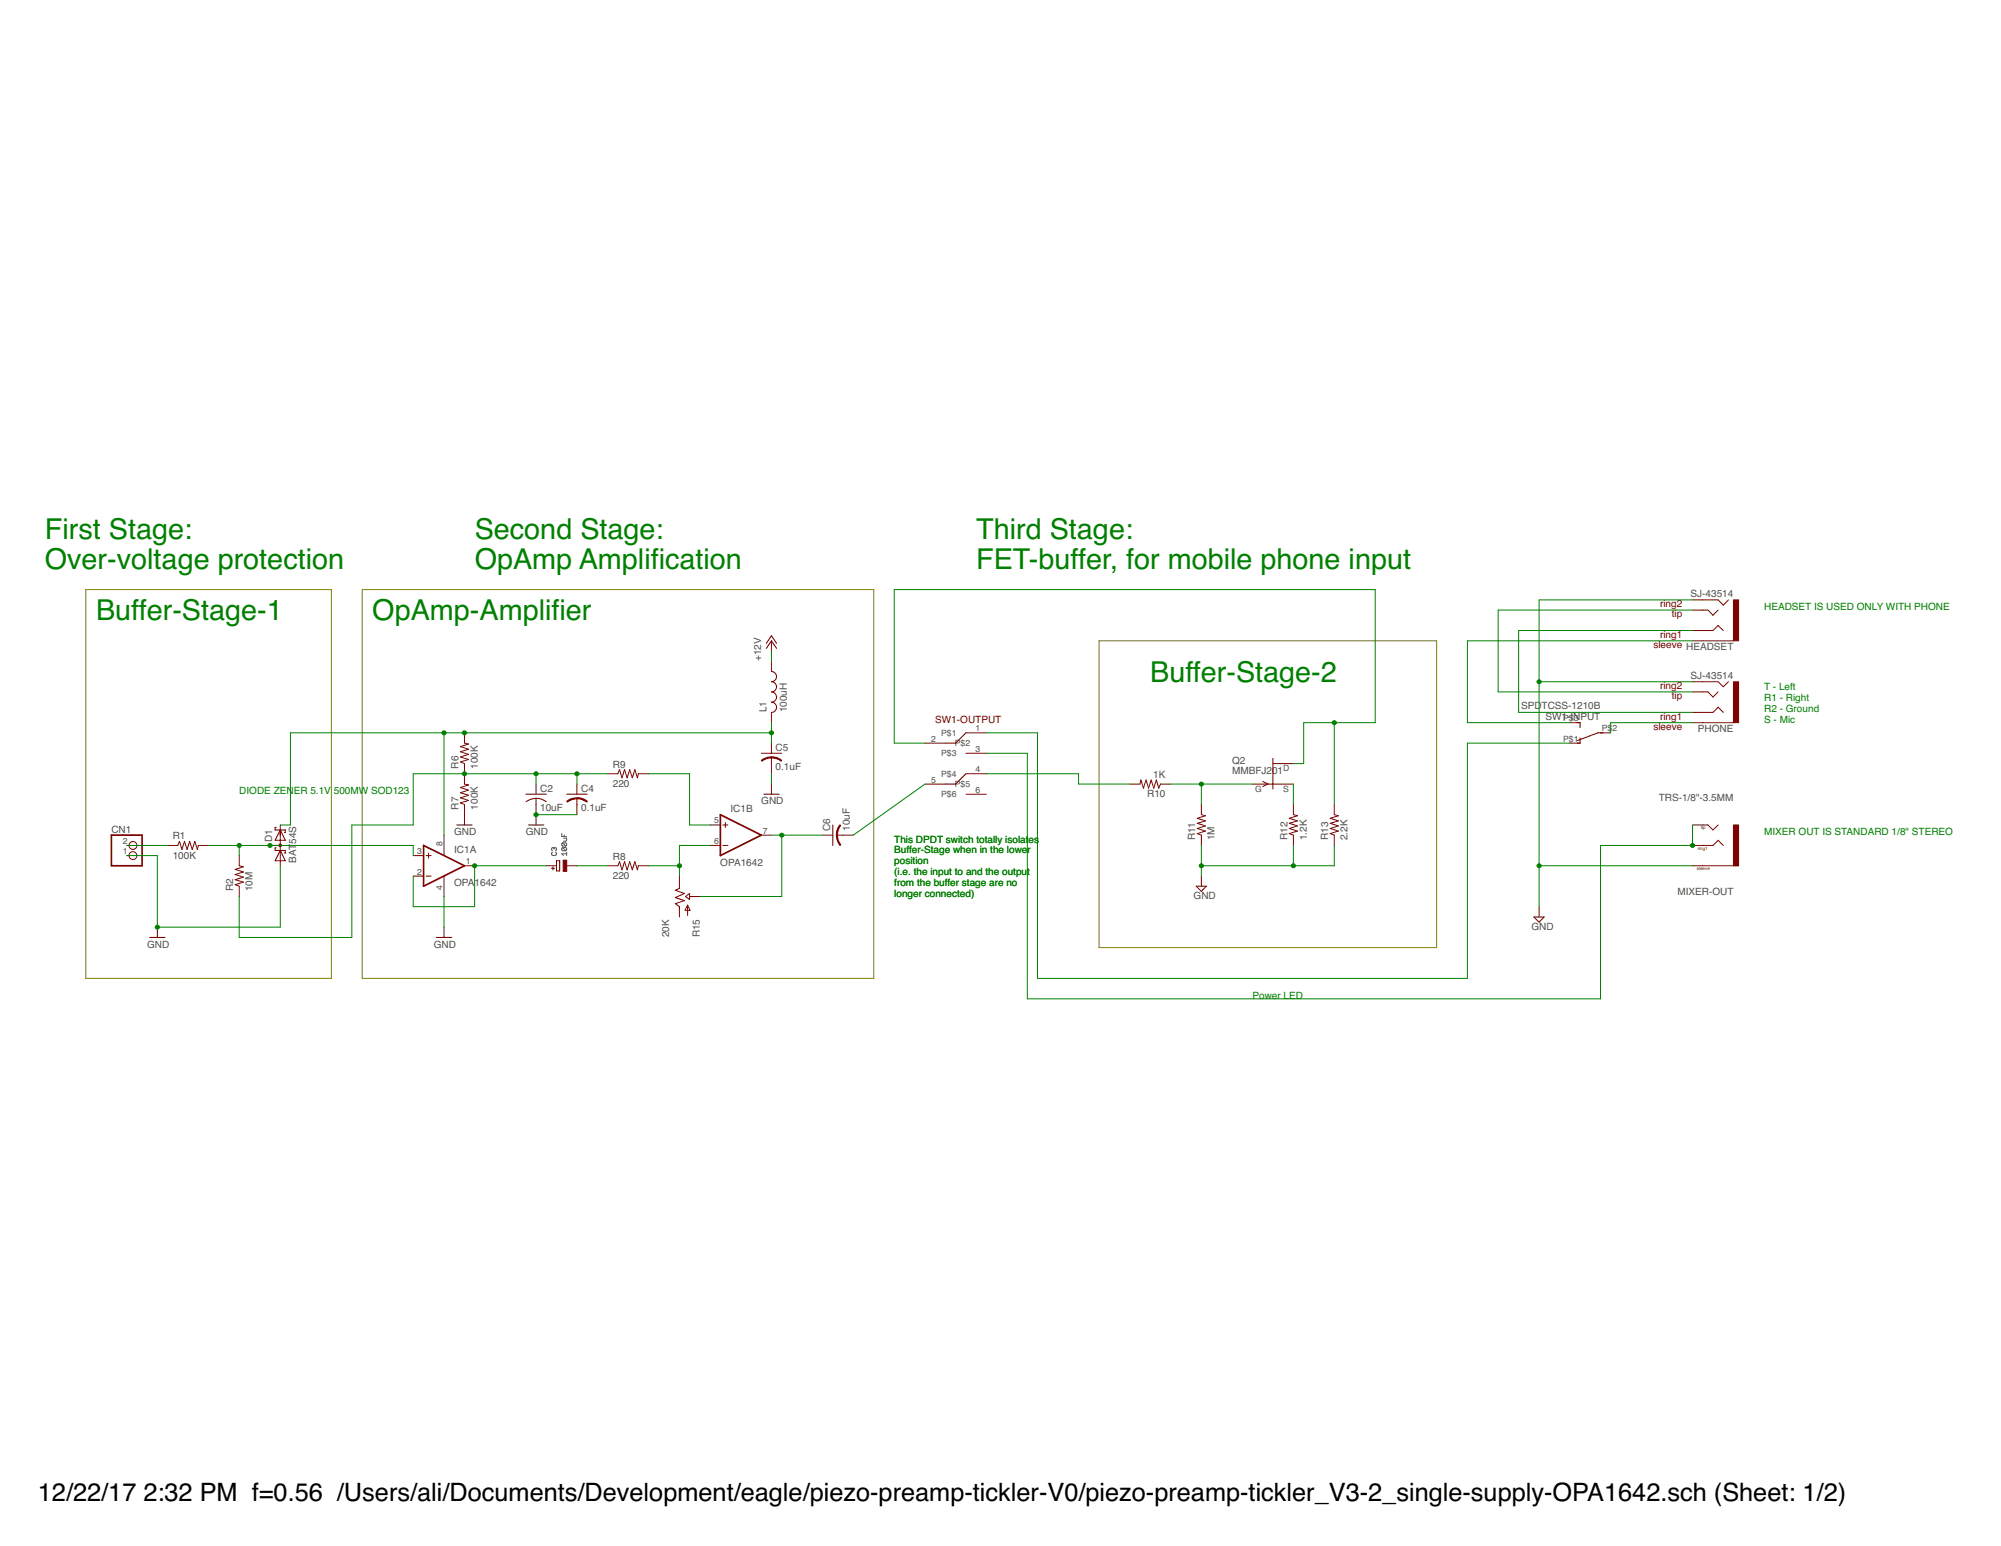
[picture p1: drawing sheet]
<svg xmlns="http://www.w3.org/2000/svg" width="279mm" height="216mm" viewBox="0 0 279 216" stroke-linecap="round" stroke-linejoin="round" font-family="sans-serif">
<path d="M12 82.3h34.3v54.3h-34.3zM50.6 82.3h71.4v54.3h-71.4zM153.5 89.5h47.1v42.8h-47.1z" fill="none" stroke="#808000" stroke-width=".14"/>
<g fill="none" stroke="#505050" stroke-width=".14">
<path d="M77.1 119l-.1 .1 .1 .4h.5l.1-.2-.1-.3M77.3 118.5l.2-.1 .2 .1-.1 .3M77.3 118.5l-.1-.1-.2 .1 .1 .3M77.3 118.5v.1M78.4 116.4v.4h.7M78.6 117.7h.4l.1 .1v.2l-.1 .2M78.6 118.4h.4l.1 .1v.2l-.1 .1M78.6 118.4l-.2 .1v.2l.2 .1h.4M78.6 117.7l-.2 .1v.2l.2 .2h.4M78.6 118.4l.4 .4M78.6 117.7l.4 .5M78.7 117.1h.4v.3l-.1 .1h-.3"/>
<path d="M78.8 116.6v.2M79.1 119.2h-.7l.3 .3M79.1 119v.5"/>
</g>
<g fill="none" stroke="#800000" stroke-width=".15">
<path d="M107 90.6l.7-1.1 .7 1.1M107 89.9l.7-1.1 .7 1.1M107.7 93.8a.72 .72 0 0 1 .7 .7 .72 .72 0 0 1-.7 .7 .71 .71 0 0 1 .7 .7 .71 .71 0 0 1-.7 .7 .72 .72 0 0 1 .7 .7 .72 .72 0 0 1-.7 .8 .71 .71 0 0 1 .7 .7 .71 .71 0 0 1-.7 .7M38.6 118.4h-.2v.4h1.4v.3h-.1M38.6 115.5h-.2v.4h1.4v.4h-.1M39.1 118.8l.7 1.4h-1.4zM39.1 115.9l.7 1.4h-1.4zM63.8 115.2h2.1M73.4 110.9h2.9M73.5 112a2.33 2.33 0 0 1 2.8 0M73.8 115.2h2.1M79.1 110.9h2.9"/>
<path d="M106.3 105.2h2.9M106.7 110.9h2.1M116.3 115.2v2.9M134.9 102.3l-1.5 1.5h-1.4M134.9 108.1l-1.5 1.4h-1.4M176.3 109.1l.7 .4-.7 .3M177.7 105.9v4.3M220.3 100.9h.3v.7M220.6 103.1v.7h-.3M223.8 102.3h-.7l-2.8 1.1M20.9 130.9h2.2M60.9 130.9h2.2"/>
<path d="M77 121.3h.4M77.2 121.1v.4M77.7 120.2h.4v1.4h-.4zM94.9 124.1l-.6 .2 1.3 .5-1.3 .5 1.3 .5-1.3 .4 .6 .4M167 123.8h1.4l-.7 .7zM214.2 128.1h1.4l-.7 .7z"/>
</g>
<g fill="none" stroke="#800000" stroke-width=".14">
<path d="M107.7 89.5v1.4M107.7 92.4v1.4M107.7 99.5v1.4M236.3 83.8h3.6l.7 .7 .7-.7M236.3 85.2h2.2l.7 .7 .7-.7M236.3 88.1h2.9l.7-.7 .7 .7M236.3 89.5h5.7M236.3 95.2h3.6l.7 .7 .7-.7M236.3 99.5h2.9l.7-.7 .7 .7M236.3 96.6h2.2l.7 .7 .7-.7M17.7 119.5h.3M17.7 118.1h.3"/>
<path d="M23.4 118.1h1.4l.3-.6 .3 1.1 .4-1.1 .3 1.1 .4-1.1 .3 1.1 .4-1.1 .4 1.1 .1-.5h1.4M33.4 119.5v1.4l.6 .2-1.2 .3 1.2 .4-1.2 .3 1.2 .4-1.2 .4 1.2 .3-1.2 .3 .6 .3v1.4M37.7 118.1h1.4M39.1 115.2v5.7M57.7 119.5h1.4M59.5 119.5h.7M59.8 119.1v.7M62 116.6v2.9M64.9 102.3v1.5l.5 .1-1.1 .4 1.1 .3-1.1 .4 1.1 .3-1.1 .4 1.1 .4-1.1 .3 .6 .2v2.9l.5 .1-1.1 .4 1.1 .3-1.1 .4 1.1 .4-1.1 .3 1.1 .4-1.1 .3 .6 .3v2.8M74.8 109.5v1.4M74.8 111.5v3.7M80.6 109.5v1.4"/>
<path d="M80.6 111.5v2.3M84.9 108.1h1.4l.2-.6 .3 1.1 .4-1.1 .4 1.1 .3-1.1 .4 1.1 .3-1.1 .4 1.1 .1-.5h1.5M99.1 115.2h1.5M99.1 118.1h1.5M100.9 115.2h.7M100.9 118.1h.7M101.3 114.9v.6M106.3 116.6h1.4M107.7 103.8v1.4M107.7 105.8v2.3M107.7 109.5v1.4M114.9 116.6h1.4"/>
<path d="M116.9 116.6h2.2M129.2 109.5h2.8M129.2 103.8h2.8M134.9 108.1h2.8M134.9 102.3h2.8M134.9 105.2h2.8M134.9 110.9h2.8M157.7 109.5h1.5l.1-.6 .4 1.2 .3-1.2 .4 1.2 .3-1.2 .4 1.2 .4-1.2 .3 1.2 .2-.6h1.4M167.7 112.4v1.4l.6 .1-1.1 .4 1.1 .3-1.1 .4 1.1 .3-1.1 .4 1.1 .4-1.1 .3 .5 .2v1.5M174.9 109.5h5.7M177.7 106.6h2.9M180.6 112.4v1.4l.6 .1-1.2 .4 1.2 .3-1.2 .4 1.2 .3-1.2 .4 1.2 .4-1.2 .3 .6 .2v1.5"/>
<path d="M186.3 112.4v1.4l.6 .1-1.2 .4 1.2 .3-1.2 .4 1.2 .3-1.2 .4 1.2 .4-1.2 .3 .6 .2v1.5M219.2 100.9h1.4M219.2 103.8h1.4M223.5 102.3h1.4M236.3 115.2h2.2l.7 .7 .7-.7M236.3 118.1h2.9l.7-.8 .7 .8M236.3 100.9h5.7M22 129.5v1.4M57.7 122.3h1.4M59.5 122.3h.7M62 122.3v2.9M62 129.5v1.4"/>
<path d="M64.9 120.9h1.4M76.3 120.9h1.4M79.1 120.9h1.5M84.9 120.9h1.4l.2-.6 .3 1.2 .4-1.2 .4 1.2 .3-1.2 .4 1.2 .3-1.2 .4 1.2 .1-.6h1.5M94.9 122.3v1.8M94.9 126.6v1.5M95.7 125.2l.6-.4v.8zM96 126.4v1.4M96 126.4l.4 .7h-.7zM96.3 125.2h1.4M167.7 122.3v1.5M214.9 126.6v1.5"/>
<path d="M236.3 120.9h5.7"/>
<circle cx="18.6" cy="118.1" r=".55"/>
<circle cx="18.6" cy="119.5" r=".55"/>
</g>
<path d="M15.6 116.6h4.2v4.3h-4.2zM59.1 118.1l5.8 2.8-5.8 2.9zM100.6 113.8l5.7 2.8-5.7 2.9z" fill="none" stroke="#800000" stroke-width=".23"/>
<g fill="#800000" stroke="#800000" stroke-width=".14">
<path d="M107.7 105.7a2.07 2.07 0 0 1 1.5 .5l-.1 .1a2.31 2.31 0 0 0-1.4-.5z" fill-rule="evenodd"/>
<path d="M106.3 106.2l.8-.4 .6-.1v.2a2.11 2.11 0 0 0-1.3 .4z" fill-rule="evenodd"/>
<path d="M117.3 115.2l.1 .1a2.31 2.31 0 0 0-.5 1.3h-.1v-.2a2.06 2.06 0 0 1 .5-1.2z" fill-rule="evenodd"/>
<path d="M116.8 116.6h.1a2.11 2.11 0 0 0 .5 1.4l-.1 .1-.3-.5z" fill-rule="evenodd"/>
<path d="M80.6 111.4a2.16 2.16 0 0 1 1.4 .5l-.1 .1a2.44 2.44 0 0 0-1.3-.5z" fill-rule="evenodd"/>
<path d="M79.1 111.9a1.93 1.93 0 0 1 1.5-.5v.1a2.31 2.31 0 0 0-1.4 .5z" fill-rule="evenodd"/>
<path d="M39 117.9h.3v.3h-.3z" fill-rule="evenodd"/>
</g>
<g fill="#800000" stroke="#800000" stroke-width=".14">
<path d="M242 83.8h.8v5.7h-.8z"/>
<path d="M242 95.2h.8v5.7h-.8z"/>
<path d="M78.6 120.1h.5v1.6h-.5z"/>
<path d="M242 115.2h.8v5.7h-.8z"/>
</g>
<g fill="none" stroke="#008000" stroke-width=".14">
<path d="M107.7 90.9v1.5M214.9 95.2h21.4M236.3 83.8h-21.4v42.8M236.3 89.5h-31.4v11.4h14.3M236.3 85.2h-27.1v11.4h27.1M236.3 88.1h-24.3v11.4h24.3M17.7 119.5h4.3v10h17.1v-8.6M17.7 118.1h5.7M29.1 118.1h28.6v1.4M33.4 118.1v1.4M62 102.3v14.3M74.8 113.8h5.8"/>
<path d="M74.8 108.1v1.4M80.6 108.1v1.4M84.9 108.1h-27.2v7.1h-8.6v15.7h-15.7v-5.7M90.6 108.1h5.7v7.1h2.8M99.1 118.1h-4.2v4.2M107.7 100.9v2.9M107.7 108.1v1.4M107.7 102.3h-67.1v12.9h-1.5M107.7 116.6h7.2M109.2 116.6v8.6h-11.5M129.2 109.5l-10.1 7.1M129.2 103.8h-4.3v-21.5h67.1v18.6h-10v5.7h-1.4"/>
<path d="M137.7 108.1h12.9v1.4h7.1M137.7 105.2h5.7v34.3h80.1v-21.4h12.8v-2.9M137.7 102.3h7.2v34.3h60v-32.8h14.3M163.4 109.5h11.5M167.7 109.5v2.9M167.7 118.1v4.2M180.6 109.5v2.9M180.6 118.1v2.8M186.3 100.9v11.5M186.3 118.1v2.8h-18.6M236.3 100.9h-11.4v1.4M62 125.2v4.3"/>
<path d="M76.3 120.9h-10v5.7h-8.6v-4.3M80.6 120.9h4.3M90.6 120.9h4.3M214.9 120.9h21.4"/>
</g>
<g fill="#008000" stroke="#008000" stroke-width=".14">
<circle cx="74.9" cy="113.8" r=".29"/>
<circle cx="22" cy="129.5" r=".29"/>
<circle cx="180.6" cy="120.9" r=".29"/>
<circle cx="167.8" cy="120.9" r=".29"/>
<circle cx="214.9" cy="95.2" r=".29"/>
<circle cx="214.9" cy="120.9" r=".29"/>
<circle cx="66.3" cy="120.9" r=".29"/>
<circle cx="94.9" cy="120.9" r=".29"/>
<circle cx="109.2" cy="116.6" r=".29"/>
<circle cx="64.9" cy="102.3" r=".29"/>
<circle cx="107.7" cy="102.3" r=".29"/>
<circle cx="62" cy="102.3" r=".29"/>
<circle cx="64.9" cy="108.1" r=".29"/>
<circle cx="74.9" cy="108.1" r=".29"/>
<circle cx="80.6" cy="108.1" r=".29"/>
<circle cx="167.8" cy="109.5" r=".29"/>
<circle cx="186.3" cy="100.9" r=".29"/>
<circle cx="33.4" cy="118.1" r=".29"/>
<circle cx="37.7" cy="118.1" r=".29"/>
<circle cx="236.3" cy="118.1" r=".29"/>
</g>
<g font-size="4" fill="#008000">
<text x="6.3" y="75.2">First Stage:</text>
<text x="66.3" y="75.2">Second Stage:</text>
<text x="136.3" y="75.2">Third Stage:</text>
<text x="6.3" y="79.5">Over-voltage protection</text>
<text x="66.3" y="79.5">OpAmp Amplifcation</text>
<text x="90.9" y="79.5">i</text>
<text x="136.3" y="79.5">FET-buffer, for mobile phone input</text>
<text x="13.4" y="86.6">Buffer-Stage-1</text>
<text x="52" y="86.6">OpAmp-Amplifer</text>
<text x="77" y="86.6">i</text>
<text x="160.6" y="95.2">Buffer-Stage-2</text>
</g>
<g font-size="3.5">
<text x="5.3" y="209.6">12/22/17</text>
<text x="20" y="209.6">2:32 PM f=0.56 /Users/ali/Documents/Development/eagle/piezo-preamp-tickler-V0/piezo-preamp-tickler_V3-2_single-supply-OPA1642.sch (Sheet: 1/2)</text>
</g>
<g font-size="1.4" fill="#505050">
<text x="236.1" y="83.3">SJ-43514</text>
<text x="106.3" y="92.3" transform="rotate(-90 106.3 92.3)">+12V</text>
<text x="236.1" y="94.8">SJ-43514</text>
<text x="107" y="99.5" transform="rotate(-90 107 99.5)">L1</text>
<text x="109.9" y="99.5" transform="rotate(-90 109.9 99.5)">100uH</text>
<text x="212.4" y="99.1">SPD</text>
<text x="215.3" y="99.1">TCSS-1210B</text>
<text x="215.8" y="100.5">SW1-INPUT</text>
<text x="64" y="107.3" transform="rotate(-90 64 107.3)">R6</text>
<text x="66.7" y="107.3" transform="rotate(-90 66.7 107.3)">100K</text>
<text x="85.6" y="107.2">R9</text>
<text x="108.3" y="107.6">0.1uF</text>
<text x="108.3" y="104.8">C5</text>
<text x="172" y="106.7">Q2</text>
<text x="237.1" y="102.2">PHONE</text>
<text x="64" y="113.1" transform="rotate(-90 64 113.1)">R7</text>
<text x="66.7" y="113.1" transform="rotate(-90 66.7 113.1)">100K</text>
<text x="75.4" y="113.3">10uF</text>
<text x="75.4" y="110.6">C2</text>
<text x="81.1" y="113.3">0.1uF</text>
<text x="81.1" y="110.6">C4</text>
<text x="85.6" y="109.9">220</text>
<text x="102" y="113.4">IC1B</text>
<text x="106.3" y="112.3">GND</text>
<text x="160.2" y="111.3">R10</text>
<text x="161" y="108.6">1K</text>
<text x="172" y="108.1">MMBFJ201</text>
<text x="231.6" y="111.9">TRS-1/8&quot;-3.5MM</text>
<text x="15.5" y="116.3">CN1</text>
<text x="24.1" y="119.9">100K</text>
<text x="24.1" y="117.2">R1</text>
<text x="38" y="117.6" transform="rotate(-90 38 117.6)">D1</text>
<text x="41.4" y="117.9" transform="rotate(-90 41.4 117.9)">54S</text>
<text x="63.4" y="116.6">GND</text>
<text x="63.4" y="119.1">IC1A</text>
<text x="73.4" y="116.6">GND</text>
<text x="115.9" y="116.1" transform="rotate(-90 115.9 116.1)">C6</text>
<text x="118.7" y="116.1" transform="rotate(-90 118.7 116.1)">10uF</text>
<text x="166.9" y="117.3" transform="rotate(-90 166.9 117.3)">R11</text>
<text x="169.6" y="117.3" transform="rotate(-90 169.6 117.3)">1M</text>
<text x="179.8" y="117.3" transform="rotate(-90 179.8 117.3)">R12</text>
<text x="182.5" y="117.3" transform="rotate(-90 182.5 117.3)">1.2K</text>
<text x="185.5" y="117.3" transform="rotate(-90 185.5 117.3)">R13</text>
<text x="188.2" y="117.3" transform="rotate(-90 188.2 117.3)">2.2K</text>
<text x="32.6" y="124.5" transform="rotate(-90 32.6 124.5)">R2</text>
<text x="35.3" y="124.5" transform="rotate(-90 35.3 124.5)">10M</text>
<text x="41.4" y="120.5" transform="rotate(-90 41.4 120.5)">BAT</text>
<text x="63.4" y="123.8">OPA1642</text>
<text x="85.6" y="122.8">220</text>
<text x="85.6" y="120.1">R8</text>
<text x="100.6" y="120.9">OPA1642</text>
<text x="166.7" y="125.6">GND</text>
<text x="234.2" y="125.1">MIXER-OUT</text>
<text x="93.4" y="130.9" transform="rotate(-90 93.4 130.9)">20K</text>
<text x="97.7" y="130.9" transform="rotate(-90 97.7 130.9)">R15</text>
<text x="213.8" y="129.8">GND</text>
<text x="20.6" y="132.3">GND</text>
<text x="60.6" y="132.3">GND</text>
</g>
<g font-size="1.4" fill="#800000">
<text x="231.8" y="84.8">ring2</text>
<text x="231.8" y="89.1">ring1</text>
<text x="233.4" y="86.2">tip</text>
<text x="230.9" y="90.5">sleeve HEADSET</text>
<text x="130.6" y="100.9">SW1-OUTPUT</text>
<text x="230.9" y="101.9">sleeve</text>
<text x="231.8" y="96.2">ring2</text>
<text x="231.8" y="100.5">ring1</text>
<text x="233.4" y="97.6">tip</text>
</g>
<g font-size="1.4" fill="#008000">
<text x="246.3" y="85.2">HEADSET IS USED ONLY WITH PHONE</text>
<text x="246.3" y="96.4">T - Left</text>
<text x="246.3" y="97.9">R1 - Right</text>
<text x="246.3" y="99.4">R2 - Ground</text>
<text x="246.3" y="100.9">S - Mic</text>
<text x="33.4" y="110.9">DIODE ZENER 5.1V</text>
<text x="46.6" y="110.9">500MW SOD123</text>
<text x="124.9" y="117.7">This DPDT switch ttotally iisolat</text>
<text x="124.9" y="119.2">Buffer-Stage when iin tthe llowe</text>
<text x="124.9" y="117.7">This DPDT switch otally solat</text>
<text x="124.9" y="119.2">Buffer-Stage when n he owe</text>
<text x="143.5" y="119.2">r</text>
<text x="143.6" y="117.7">es</text>
<text x="246.3" y="116.6">MIXER OUT IS STANDARD 1/8&quot; STEREO</text>
<text x="124.9" y="120.7">position</text>
<text x="124.9" y="122.2">(i.e. tthe iinput tto and tthe output</text>
<text x="124.9" y="123.7">from tthe buffer stage are no</text>
<text x="124.9" y="125.2">longer connected)</text>
<text x="124.9" y="122.2">(i.e. he nput o and he output</text>
<text x="124.9" y="123.7">from he buffer stage are no</text>
<text x="174.9" y="139.5">Power LED</text>
</g>
<g font-size="1.2" fill="#505050">
<text x="218.3" y="100.7">P$3</text>
<text x="130" y="103.6">2</text>
<text x="131.4" y="102.8">P$1</text>
<text x="131.4" y="105.6">P$3</text>
<text x="133.3" y="104.2">P$2</text>
<text x="136.2" y="102.1">1</text>
<text x="136.2" y="105">3</text>
<text x="136.2" y="107.9">4</text>
<text x="179.2" y="107.7">D</text>
<text x="218.3" y="103.6">P$1</text>
<text x="223.7" y="102.1">P$2</text>
<text x="130" y="109.3">5</text>
<text x="131.4" y="108.5">P$4</text>
<text x="131.4" y="111.3">P$6</text>
<text x="133.3" y="109.9">P$5</text>
<text x="136.2" y="110.7">6</text>
<text x="175.2" y="110.6">G</text>
<text x="179.2" y="110.6">S</text>
<text x="17.1" y="117.9">2</text>
<text x="17.1" y="119.3">1</text>
<text x="58.3" y="119.3">3</text>
<text x="61.8" y="118.2" transform="rotate(-90 61.8 118.2)">8</text>
<text x="99.7" y="117.9">6</text>
<text x="99.7" y="115">5</text>
<text x="106.5" y="116.4">7</text>
<text x="58.3" y="122.1">2</text>
<text x="61.8" y="124.3" transform="rotate(-90 61.8 124.3)">4</text>
<text x="65" y="120.7">1</text>
</g>
<g font-size=".6" fill="#800000">
<text x="237.1" y="118.7">ring1</text>
<text x="237.5" y="115.8">tip</text>
<text x="236.9" y="121.5">sleeve</text>
</g>
</svg>
